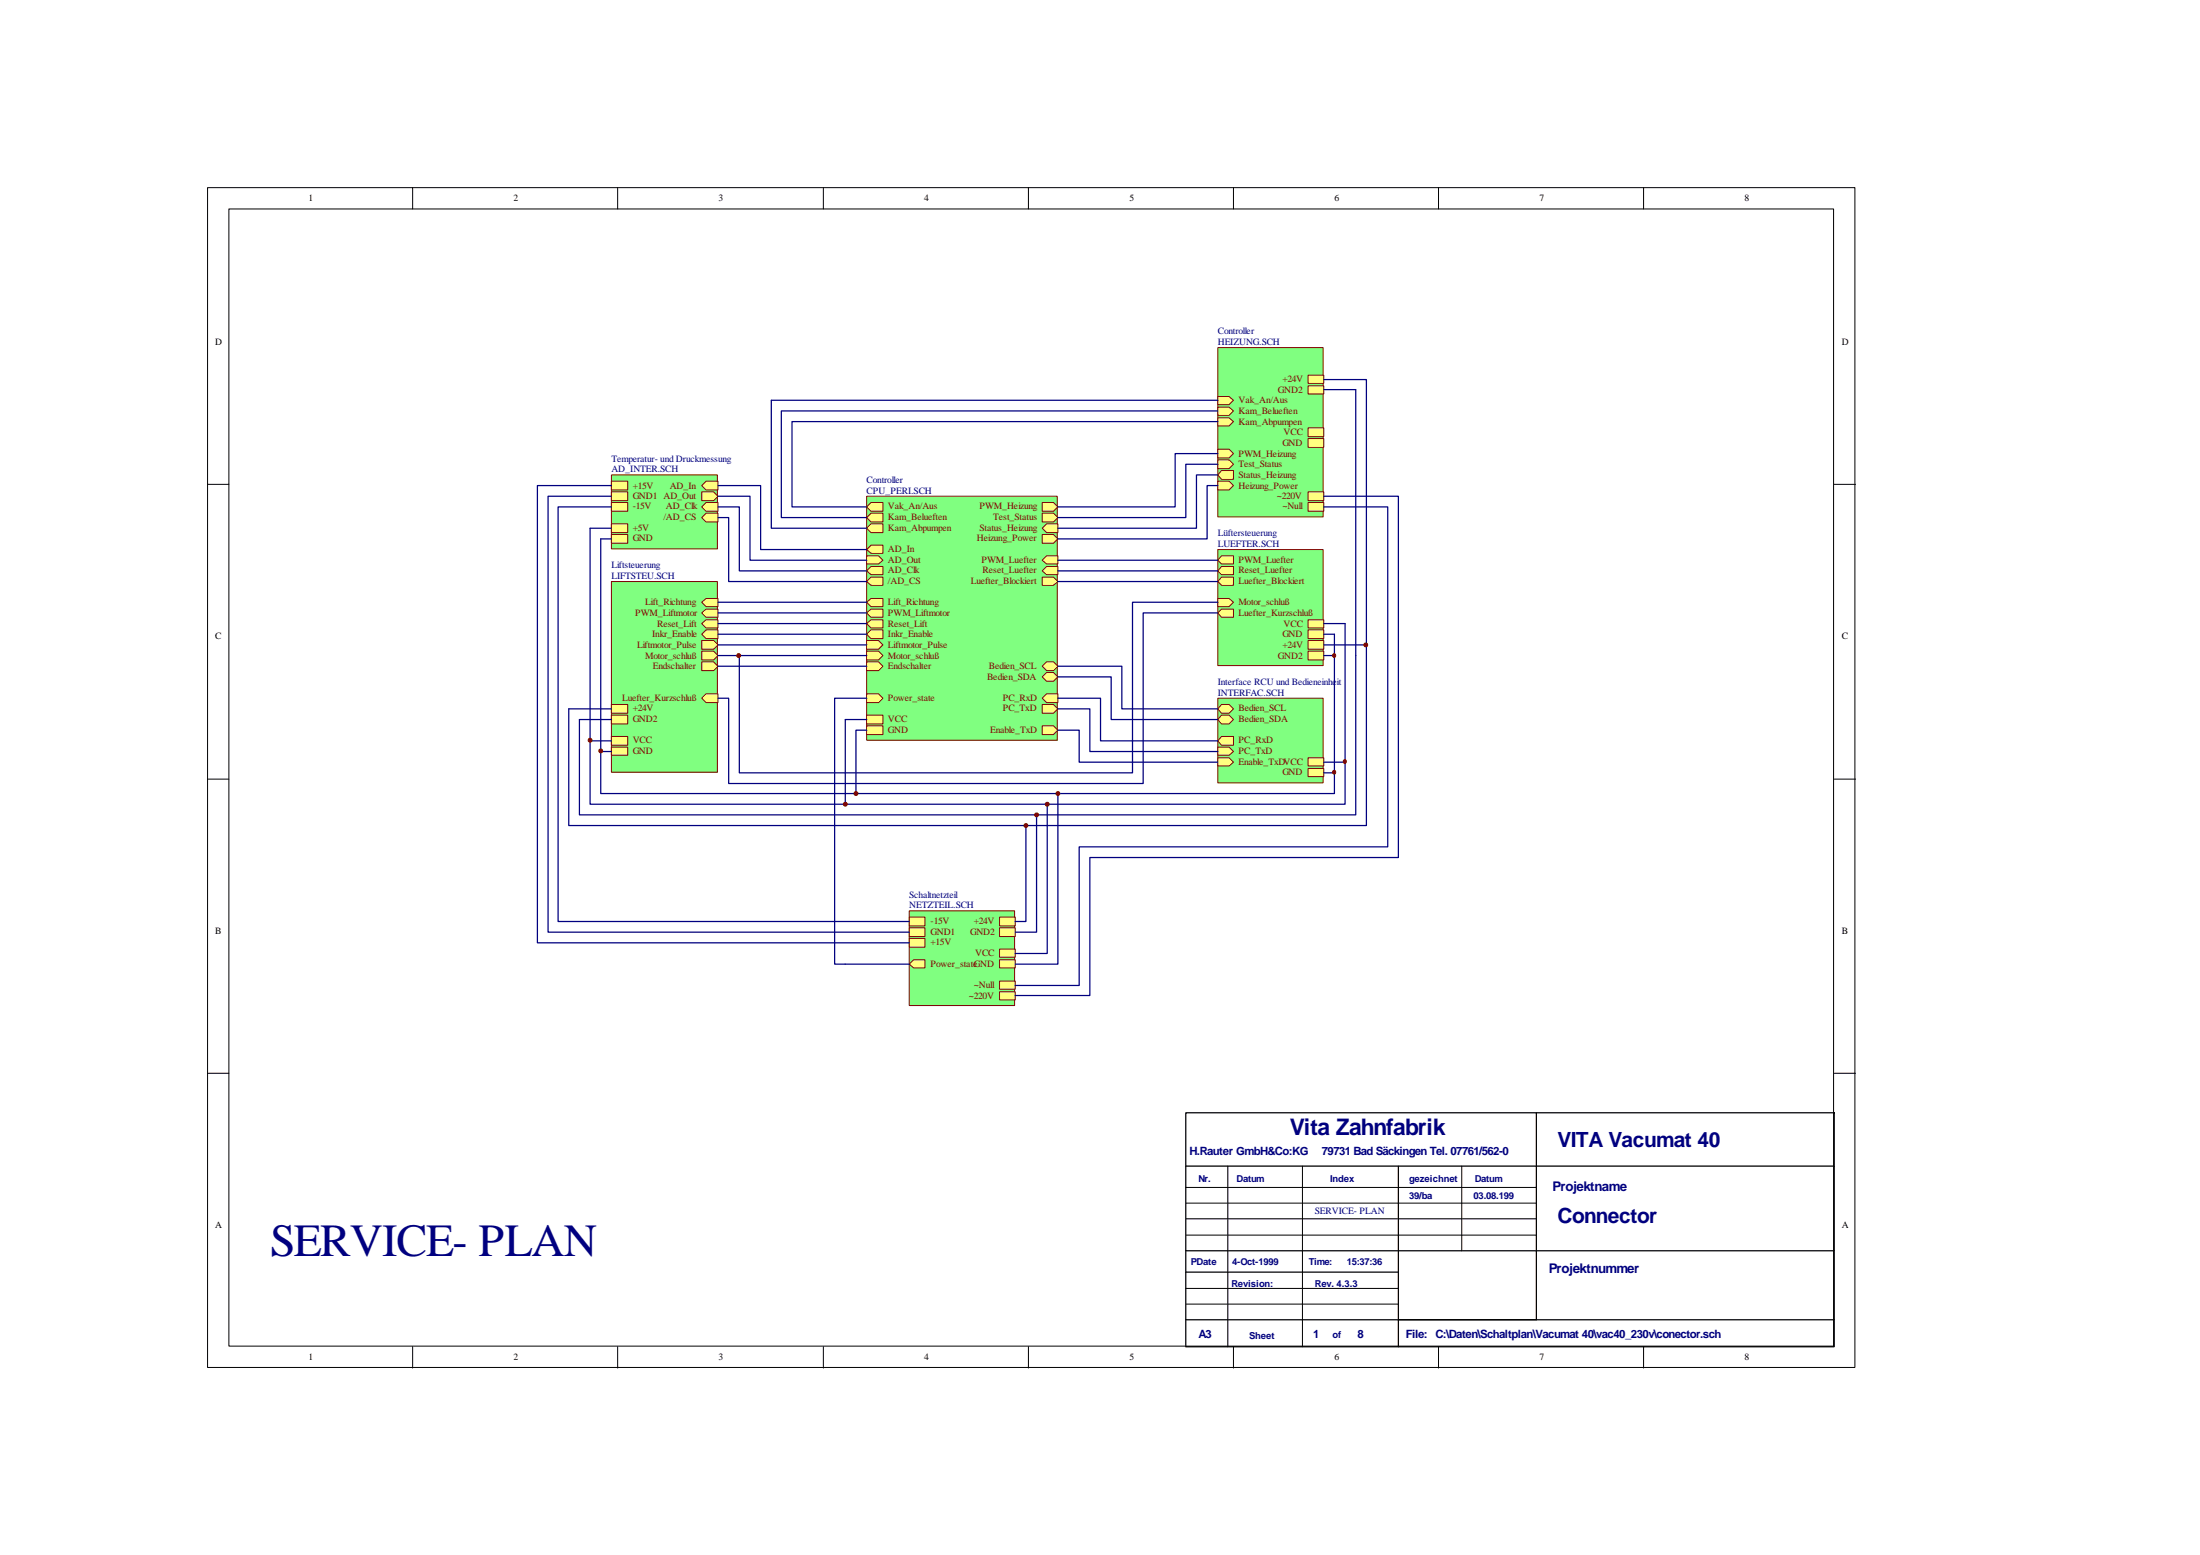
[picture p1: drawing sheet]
<svg xmlns="http://www.w3.org/2000/svg" width="297mm" height="210mm" viewBox="0 0 297 210" stroke-linecap="round" stroke-linejoin="round" font-family="sans-serif">
<g fill="none" stroke="#000" stroke-width=".14">
<path d="M28 25.3h222.4v159.3h-222.4zM30.9 28.2h216.7v153.5h-216.7zM55.7 25.3v2.9M83.4 25.3v2.9M111.2 25.3v2.9M138.9 25.3v2.9M166.5 25.3v2.9M194.2 25.3v2.9M221.9 25.3v2.9M28 65.4h2.9M247.6 65.4h2.9M28 105.2h2.9"/>
<path d="M247.6 105.2h2.9M28 144.9h2.9M165.8 157.4v24.4M175.9 157.4v24.4M197.4 157.4v11.4M247.6 144.9h2.9M160.1 176h28.7M160.1 173.9h28.7M160.1 166.7h47.3M160.1 164.5h47.3M160.1 162.4h47.3M160.1 160.3h47.3"/>
<path d="M55.7 181.8v2.9M83.4 181.8v2.9M111.2 181.8v2.9M138.9 181.8v2.9M166.5 181.8v2.9M194.2 181.8v2.9M221.9 181.8v2.9"/>
</g>
<path d="M160.1 150.2h87.5v31.6h-87.5zM160.1 157.4h87.5M188.8 157.4v24.4M207.4 150.2v28M160.1 178.2h87.5M160.1 171.7h28.7M160.1 168.8h87.5" fill="none" stroke="#000" stroke-width=".17"/>
<path d="M82.6 78.6h14.3v25.6h-14.3z" fill="#80ff80"/>
<path d="M82.5 78.5h14.4v25.7h-14.4z" fill="none" stroke="#800000" stroke-width=".14"/>
<g fill="#ffff80" stroke="#800000" stroke-width=".14">
<path d="M94.7 81.3l.6-.5h1.6v1.1h-1.6z" fill-rule="evenodd"/>
<path d="M94.7 82.7l.6-.5h1.6v1.1h-1.6z" fill-rule="evenodd"/>
<path d="M94.7 87.9h1.7l.5 .6-.5 .6h-1.7z" fill-rule="evenodd"/>
<path d="M94.7 86.5h1.7l.5 .6-.5 .5h-1.7z" fill-rule="evenodd"/>
<path d="M82.5 99.4h2.3v1.2h-2.3z" fill-rule="evenodd"/>
<path d="M82.5 100.9h2.3v1.1h-2.3z" fill-rule="evenodd"/>
<path d="M82.5 95.1h2.3v1.2h-2.3z" fill-rule="evenodd"/>
<path d="M82.5 96.5h2.3v1.2h-2.3z" fill-rule="evenodd"/>
<path d="M94.7 84.2l.6-.5h1.6v1.1h-1.6z" fill-rule="evenodd"/>
<path d="M94.7 85.6l.6-.6h1.6v1.2h-1.6z" fill-rule="evenodd"/>
<path d="M94.7 94.2l.6-.5h1.6v1.1h-1.6z" fill-rule="evenodd"/>
<path d="M94.7 89.3h1.7l.5 .6-.5 .6h-1.7z" fill-rule="evenodd"/>
</g>
<path d="M82.6 64.2h14.3v9.9h-14.3z" fill="#80ff80"/>
<path d="M82.5 64.1h14.4v10h-14.4z" fill="none" stroke="#800000" stroke-width=".14"/>
<g fill="#ffff80" stroke="#800000" stroke-width=".14">
<path d="M94.7 65.5l.6-.5h1.6v1.1h-1.6z" fill-rule="evenodd"/>
<path d="M94.7 66.4h1.7l.5 .6-.5 .6h-1.7z" fill-rule="evenodd"/>
<path d="M95.3 69.3h1.6v1.2h-1.6l-.6-.6z" fill-rule="evenodd"/>
<path d="M94.7 68.4l.6-.6h1.6v1.2h-1.6z" fill-rule="evenodd"/>
<path d="M82.5 65h2.3v1.1h-2.3z" fill-rule="evenodd"/>
<path d="M82.5 66.4h2.3v1.2h-2.3z" fill-rule="evenodd"/>
<path d="M82.5 67.8h2.3v1.2h-2.3z" fill-rule="evenodd"/>
<path d="M82.5 70.7h2.3v1.2h-2.3z" fill-rule="evenodd"/>
<path d="M82.5 72.2h2.3v1.1h-2.3z" fill-rule="evenodd"/>
</g>
<path d="M164.5 94.3h14.1v11.4h-14.1z" fill="#80ff80"/>
<path d="M164.4 94.2h14.2v11.5h-14.2z" fill="none" stroke="#800000" stroke-width=".14"/>
<g fill="#ffff80" stroke="#800000" stroke-width=".14">
<path d="M164.9 96.5h1l.6 .6-.6 .6h-1l-.5-.6z" fill-rule="evenodd"/>
<path d="M164.9 99.4h1.6v1.2h-1.6l-.5-.6z" fill-rule="evenodd"/>
<path d="M164.9 95.1h1l.6 .6-.6 .6h-1l-.5-.6z" fill-rule="evenodd"/>
<path d="M164.4 100.9h1.5l.6 .5-.6 .6h-1.5z" fill-rule="evenodd"/>
<path d="M176.6 102.3h2.1v1.1h-2.1z" fill-rule="evenodd"/>
<path d="M176.6 103.7h2.1v1.1h-2.1z" fill-rule="evenodd"/>
<path d="M164.4 102.3h1.5l.6 .6-.6 .5h-1.5z" fill-rule="evenodd"/>
</g>
<path d="M164.5 47h14.1v22.8h-14.1z" fill="#80ff80"/>
<path d="M164.4 46.9h14.2v22.9h-14.2z" fill="none" stroke="#800000" stroke-width=".14"/>
<g fill="#ffff80" stroke="#800000" stroke-width=".14">
<path d="M164.4 62.1h1.5l.6 .6-.6 .6h-1.5z" fill-rule="evenodd"/>
<path d="M164.9 63.5h1.6v1.2h-1.6l-.5-.6z" fill-rule="evenodd"/>
<path d="M164.4 60.6h1.5l.6 .6-.6 .6h-1.5z" fill-rule="evenodd"/>
<path d="M176.6 57.8h2.1v1.1h-2.1z" fill-rule="evenodd"/>
<path d="M176.6 59.2h2.1v1.2h-2.1z" fill-rule="evenodd"/>
<path d="M176.6 67.8h2.1v1.2h-2.1z" fill-rule="evenodd"/>
<path d="M176.6 66.4h2.1v1.2h-2.1z" fill-rule="evenodd"/>
<path d="M164.4 65h1.5l.6 .5-.6 .6h-1.5z" fill-rule="evenodd"/>
<path d="M164.4 56.4h1.5l.6 .5-.6 .6h-1.5z" fill-rule="evenodd"/>
<path d="M164.4 55h1.5l.6 .5-.6 .6h-1.5z" fill-rule="evenodd"/>
<path d="M164.4 53.5h1.5l.6 .5-.6 .6h-1.5z" fill-rule="evenodd"/>
<path d="M176.6 52.1h2.1v1.1h-2.1z" fill-rule="evenodd"/>
<path d="M176.6 50.6h2.1v1.1h-2.1z" fill-rule="evenodd"/>
</g>
<path d="M117.1 67.1h25.6v32.8h-25.6z" fill="#80ff80"/>
<path d="M117 67h25.7v32.9h-25.7z" fill="none" stroke="#800000" stroke-width=".14"/>
<g fill="#ffff80" stroke="#800000" stroke-width=".14">
<path d="M117 68.4l.6-.6h1.6v1.2h-1.6z" fill-rule="evenodd"/>
<path d="M117.6 69.3h1.6v1.2h-1.6l-.6-.6z" fill-rule="evenodd"/>
<path d="M117 71.3l.6-.6h1.6v1.2h-1.6z" fill-rule="evenodd"/>
<path d="M117 93.7h1.6l.6 .5-.6 .6h-1.6z" fill-rule="evenodd"/>
<path d="M117 74.2l.6-.6h1.6v1.1h-1.6z" fill-rule="evenodd"/>
<path d="M117 86.5h1.6l.6 .6-.6 .5h-1.6z" fill-rule="evenodd"/>
<path d="M117 81.3l.6-.5h1.6v1.1h-1.6z" fill-rule="evenodd"/>
<path d="M117 82.7l.6-.5h1.6v1.1h-1.6z" fill-rule="evenodd"/>
<path d="M117 84.2l.6-.5h1.6v1.1h-1.6z" fill-rule="evenodd"/>
<path d="M140.7 67.8h1.5l.6 .6-.6 .6h-1.5z" fill-rule="evenodd"/>
<path d="M117 85.6l.6-.6h1.6v1.2h-1.6z" fill-rule="evenodd"/>
<path d="M140.7 69.3h1.5l.6 .6-.6 .6h-1.5z" fill-rule="evenodd"/>
<path d="M140.7 75.6l.6-.6h1.5v1.1h-1.5z" fill-rule="evenodd"/>
<path d="M140.7 71.3l.6-.6h1.5v1.2h-1.5z" fill-rule="evenodd"/>
<path d="M117 87.9h1.6l.6 .6-.6 .6h-1.6z" fill-rule="evenodd"/>
<path d="M140.7 77.1l.6-.6h1.5v1.1h-1.5z" fill-rule="evenodd"/>
<path d="M140.7 77.9h1.5l.6 .6-.6 .5h-1.5z" fill-rule="evenodd"/>
<path d="M117 96.5h2.2v1.2h-2.2z" fill-rule="evenodd"/>
<path d="M117 98h2.2v1.2h-2.2z" fill-rule="evenodd"/>
<path d="M117 75h1.6l.6 .6-.6 .5h-1.6z" fill-rule="evenodd"/>
<path d="M117 77.1l.6-.6h1.6v1.1h-1.6z" fill-rule="evenodd"/>
<path d="M117 78.5l.6-.6h1.6v1.1h-1.6z" fill-rule="evenodd"/>
<path d="M141.3 89.3h.9l.6 .6-.6 .6h-.9l-.6-.6z" fill-rule="evenodd"/>
<path d="M140.7 91.4l.6-.6h.9l.6 .6-.6 .6h-.9z" fill-rule="evenodd"/>
<path d="M140.7 94.2l.6-.5h1.5v1.1h-1.5z" fill-rule="evenodd"/>
<path d="M140.7 95.1h1.5l.6 .6-.6 .6h-1.5z" fill-rule="evenodd"/>
<path d="M140.7 72.2h1.5l.6 .5-.6 .6h-1.5z" fill-rule="evenodd"/>
<path d="M117 89.3h1.6l.6 .6-.6 .6h-1.6z" fill-rule="evenodd"/>
<path d="M140.7 98h1.5l.6 .6-.6 .6h-1.5z" fill-rule="evenodd"/>
</g>
<path d="M122.9 123h14.1v12.7h-14.1z" fill="#80ff80"/>
<path d="M122.8 123h14.2v12.7h-14.2z" fill="none" stroke="#800000" stroke-width=".14"/>
<g fill="#ffff80" stroke="#800000" stroke-width=".14">
<path d="M122.8 130.1l.6-.5h1.5v1.1h-1.5z" fill-rule="evenodd"/>
<path d="M135 128.1h2.1v1.1h-2.1z" fill-rule="evenodd"/>
<path d="M135 129.6h2.1v1.1h-2.1z" fill-rule="evenodd"/>
<path d="M135 123.8h2.1v1.2h-2.1z" fill-rule="evenodd"/>
<path d="M135 125.2h2.1v1.2h-2.1z" fill-rule="evenodd"/>
<path d="M122.8 123.8h2.1v1.2h-2.1z" fill-rule="evenodd"/>
<path d="M122.8 126.7h2.1v1.2h-2.1z" fill-rule="evenodd"/>
<path d="M122.8 125.2h2.1v1.2h-2.1z" fill-rule="evenodd"/>
<path d="M135 133.9h2.1v1.1h-2.1z" fill-rule="evenodd"/>
<path d="M135 132.4h2.1v1.1h-2.1z" fill-rule="evenodd"/>
</g>
<path d="M164.5 74.3h14.1v15.5h-14.1z" fill="#80ff80"/>
<path d="M164.4 74.2h14.2v15.6h-14.2z" fill="none" stroke="#800000" stroke-width=".14"/>
<g fill="#ffff80" stroke="#800000" stroke-width=".14">
<path d="M164.9 75h1.6v1.1h-1.6l-.5-.5z" fill-rule="evenodd"/>
<path d="M164.9 76.5h1.6v1.1h-1.6l-.5-.5z" fill-rule="evenodd"/>
<path d="M164.9 77.9h1.6v1.1h-1.6l-.5-.5z" fill-rule="evenodd"/>
<path d="M164.4 80.8h1.5l.6 .5-.6 .6h-1.5z" fill-rule="evenodd"/>
<path d="M164.4 82.7l.5-.5h1.6v1.1h-1.6z" fill-rule="evenodd"/>
<path d="M176.6 83.7h2.1v1.1h-2.1z" fill-rule="evenodd"/>
<path d="M176.6 85h2.1v1.2h-2.1z" fill-rule="evenodd"/>
<path d="M176.6 86.5h2.1v1.1h-2.1z" fill-rule="evenodd"/>
<path d="M176.6 87.9h2.1v1.2h-2.1z" fill-rule="evenodd"/>
</g>
<g fill="none" stroke="#000080" stroke-width=".17">
<path d="M164.4 54h-60.3v17.3h12.9M164.4 55.5h-58.9v14.4h11.5M164.4 56.9h-57.5v11.5h10.1M178.7 51.2h5.8v35.9M178.7 52.6h4.3v57.4h-43M82.5 68.4h-7.1v56h47.4M82.5 67h-8.5v58.8h48.8M82.5 65.5h-9.9v61.8h50.2M82.5 72.7h-1.4v28.7M82.5 71.3h-2.8v28.7M96.9 69.9h1.5v8.6h18.6M96.9 68.4h2.9v8.7h17.2"/>
<path d="M96.9 67h4.4v8.6h15.7M96.9 65.5h5.8v8.7h14.3M142.8 75.6h21.6M142.8 77.1h21.6M142.8 78.5h21.6M164.4 64.1h-2.9v7.2h-18.7M164.4 62.7h-4.3v7.2h-17.3M164.4 61.2h-5.7v7.2h-15.9M164.4 65.5h-1.4v7.2h-20.2M178.7 68.4h8.7v45.9h-41.7v18.7h-8.6M178.7 67h10.1v48.8h-41.6v18.6h-10.1M82.5 97.1h-4.3v12.9h61.8"/>
<path d="M82.5 95.7h-5.7v15.7h61.7M96.9 88.5h20.1M96.9 87.1h20.1M96.9 85.6h20.1M96.9 84.2h20.1M96.9 82.7h20.1M96.9 81.3h20.1M96.9 89.9h20.1M117 98.6h-1.4v8.5M117 94.2h-4.3v35.9h10.1M117 97.1h-2.9v11.5M142.8 89.9h8.7v5.8h12.9"/>
<path d="M142.8 91.4h7.2v5.7h14.4M142.8 94.2h5.8v5.8h15.8M142.8 95.7h4.4v5.7h17.2M142.8 98.6h2.9v4.3h18.7M164.4 81.3h-11.5v23h-53.1v-15.8M164.4 82.7h-10.1v23.1h-55.9v-11.6h-1.5M178.7 88.5h1.5v18.6h-37.4M178.7 84.2h2.9v24.4h-40.2M178.7 87.1h5.8M178.7 85.6h1.5v2.9M184.5 87.1v24.3h-46M79.7 100v8.6h61.7"/>
<path d="M79.7 100h2.8M81.1 101.4v5.7h61.7M81.1 101.4h1.4M138.5 111.4v13h-1.4M140 110v15.8h-2.9M141.4 108.6v20.1h-4.3M142.8 107.1v23h-5.7M178.7 104.3h1.5M178.7 102.9h2.9"/>
</g>
<g fill="#800000" stroke="#800000" stroke-width=".14">
<path d="M179.9 104.1l.3-.1h.1v.2l-.1 .3a.25 .25 0 0 1-.3-.1 .25 .25 0 0 1 0-.3z" fill-rule="evenodd"/>
<path d="M179.9 88.3l.3-.1 .1 .1v.2l-.1 .2a.25 .25 0 0 1-.3-.1 .25 .25 0 0 1 0-.3z" fill-rule="evenodd"/>
<path d="M181.5 102.6h.2l.1 .2-.2 .3a.26 .26 0 0 1-.2-.2 .26 .26 0 0 1 .1-.3z" fill-rule="evenodd"/>
<circle cx="115.6" cy="107.1" r=".26"/>
<circle cx="99.7" cy="88.5" r=".26"/>
<circle cx="81.1" cy="101.4" r=".26"/>
<circle cx="79.7" cy="99.9" r=".26"/>
<circle cx="114.1" cy="108.6" r=".26"/>
<circle cx="142.8" cy="107.1" r=".26"/>
<circle cx="141.4" cy="108.6" r=".26"/>
<circle cx="184.4" cy="87.1" r=".26"/>
<circle cx="138.5" cy="111.4" r=".26"/>
<circle cx="139.9" cy="110" r=".26"/>
</g>
<text font-size="6.2" fill="#000080" x="36.5" y="169.5">SERVICE- PLAN</text>
<text font-size="3.1" fill="#000080" x="174.2" y="153.2">Vita Zahnfabrik</text>
<g font-size="2.8" fill="#000080">
<text x="210.3" y="154.8">VITA Vacumat 40</text>
<text x="210.3" y="165.1">Connector</text>
</g>
<g font-size="1.8" fill="#000080">
<text x="209.6" y="160.7">Projektname</text>
<text x="209.1" y="171.9">Projektnummer</text>
</g>
<g font-size="1.5" fill="#000080">
<text x="160.6" y="155.9">H.Rauter GmbH&amp;Co:KG</text>
<text x="178.5" y="155.9">79731 Bad Säckingen Tel. 07761/562-0</text>
<text x="161.8" y="180.6">A3</text>
<text x="177.3" y="180.6">1</text>
<text x="183.3" y="180.6">8</text>
<text x="189.8" y="180.6">File:</text>
<text x="193.8" y="180.6">C:\Daten\Schaltplan\Vacumat 40\vac40_230v\conector.sch</text>
</g>
<g font-size="1.3">
<text x="41.7" y="27.2">1</text>
<text x="69.3" y="27.2">2</text>
<text x="97" y="27.2">3</text>
<text x="124.8" y="27.2">4</text>
<text x="152.5" y="27.2">5</text>
<text x="180.2" y="27.2">6</text>
<text x="207.9" y="27.2">7</text>
<text x="235.5" y="27.2">8</text>
<text x="29" y="46.6">D</text>
<text x="248.7" y="46.6">D</text>
<text x="29" y="86.3">C</text>
<text x="248.7" y="86.3">C</text>
<text x="29" y="126.1">B</text>
<text x="248.7" y="126.1">B</text>
<text x="29" y="165.8">A</text>
<text x="248.7" y="165.8">A</text>
<text x="41.7" y="183.6">1</text>
<text x="69.3" y="183.6">2</text>
<text x="97" y="183.6">3</text>
<text x="124.8" y="183.6">4</text>
<text x="152.5" y="183.6">5</text>
<text x="180.2" y="183.6">6</text>
<text x="207.9" y="183.6">7</text>
<text x="235.5" y="183.6">8</text>
</g>
<g font-size="1.3" fill="#000080">
<text x="164.4" y="45.1">Controller</text>
<text x="164.4" y="46.6">HEIZUNG.SCH</text>
<text x="82.5" y="62.3">Temperatur- und Druckmessung</text>
<text x="82.5" y="63.8">AD_INTER.SCH</text>
<text x="117" y="65.2">Controller</text>
<text x="117" y="66.6">CPU_PERI.SCH</text>
<text x="82.5" y="76.7">Liftsteuerung</text>
<text x="164.4" y="72.4">Lüftersteuerung</text>
<text x="164.4" y="73.8">LUEFTER.SCH</text>
<text x="82.5" y="78.2">LIFTSTEU.SCH</text>
<text x="164.4" y="92.5">Interface RCU und Bedieneinheit</text>
<text x="164.4" y="93.9">INTERFAC.SCH</text>
<text x="122.8" y="121.2">Schaltnetzteil</text>
<text x="122.8" y="122.6">NETZTEIL.SCH</text>
<text x="161.8" y="159.5">Nr.</text>
<text x="167" y="159.5">Datum</text>
<text x="179.6" y="159.5">Index</text>
<text x="190.2" y="159.5">gezeichnet</text>
<text x="190.2" y="161.8">39/ba</text>
<text x="199" y="161.8">03.08.199</text>
<text x="199.1" y="159.5">Datum</text>
<text x="177.5" y="163.9">SERVICE- PLAN</text>
<text x="160.8" y="170.8">PDate</text>
<text x="166.3" y="173.7">Revision:</text>
<text x="166.4" y="170.8">4-Oct-1999</text>
<text x="176.7" y="170.8">Time:</text>
<text x="177.5" y="173.7">Rev. 4.3.3</text>
<text x="181.9" y="170.8">15:37:36</text>
<text x="168.7" y="180.7">Sheet</text>
<text x="179.9" y="180.6">of</text>
</g>
<g font-size="1.3" fill="#800000">
<text x="172.6" y="53">GND2</text>
<text x="173.1" y="51.6">+24V</text>
<text x="167.2" y="57.3">Kam_Abpumpen</text>
<text x="167.2" y="55.9">Kam_Belueften</text>
<text x="167.2" y="54.5">Vak_An/Aus</text>
<text x="173.3" y="58.8">VCC</text>
<text x="85.4" y="66">+15V</text>
<text x="90.4" y="66">AD_In</text>
<text x="167.2" y="63.1">Test_Status</text>
<text x="167.2" y="64.5">Status_Heizung</text>
<text x="167.2" y="61.7">PWM_Heizung</text>
<text x="167.2" y="66">Heizung_Power</text>
<text x="173.1" y="60.2">GND</text>
<text x="85.4" y="67.3">GND1 AD_Out</text>
<text x="85.4" y="68.8">-15V</text>
<text x="85.4" y="71.6">+5V</text>
<text x="89.6" y="70.2">/AD_CS</text>
<text x="89.9" y="68.8">AD_Clk</text>
<text x="119.9" y="68.8">Vak_An/Aus</text>
<text x="119.9" y="70.2">Kam_Belueften</text>
<text x="119.9" y="71.6">Kam_Abpumpen</text>
<text x="132.2" y="68.8">PWM_Heizung</text>
<text x="132.2" y="71.6">Status_Heizung</text>
<text x="134.1" y="70.2">Test_Status</text>
<text x="172.4" y="67.3">~220V</text>
<text x="173.1" y="68.8">~Null</text>
<text x="85.4" y="73.1">GND</text>
<text x="119.9" y="74.5">AD_In</text>
<text x="119.9" y="76">AD_Out</text>
<text x="119.9" y="77.4">AD_Clk</text>
<text x="131.9" y="73.1">Heizung_Power</text>
<text x="132.5" y="76">PWM_Luefter</text>
<text x="132.7" y="77.4">Reset_Luefter</text>
<text x="167.2" y="76">PWM_Luefter</text>
<text x="167.2" y="77.4">Reset_Luefter</text>
<text x="85.8" y="83.2">PWM_Liftmotor</text>
<text x="87.1" y="81.7">Lift_Richtung</text>
<text x="119.9" y="81.7">Lift_Richtung</text>
<text x="119.9" y="83.2">PWM_Liftmotor</text>
<text x="119.9" y="78.8">/AD_CS</text>
<text x="131.1" y="78.8">Luefter_Blockiert</text>
<text x="167.2" y="78.8">Luefter_Blockiert</text>
<text x="167.2" y="81.7">Motor_schluß</text>
<text x="167.2" y="83.2">Luefter_Kurzschluß</text>
<text x="86" y="87.5">Liftmotor_Pulse</text>
<text x="87.1" y="88.9">Motor_schluß</text>
<text x="88.1" y="86">Inkr_Enable</text>
<text x="88.7" y="84.6">Reset_Lift</text>
<text x="119.9" y="87.5">Liftmotor_Pulse</text>
<text x="119.9" y="84.6">Reset_Lift</text>
<text x="119.9" y="86">Inkr_Enable</text>
<text x="119.9" y="88.9">Motor_schluß</text>
<text x="172.6" y="88.9">GND2</text>
<text x="173.1" y="86">GND</text>
<text x="173.1" y="87.5">+24V</text>
<text x="173.3" y="84.6">VCC</text>
<text x="84" y="94.6">Luefter_Kurzschluß</text>
<text x="88.1" y="90.4">Endschalter</text>
<text x="119.9" y="94.6">Power_state</text>
<text x="119.9" y="90.4">Endschalter</text>
<text x="133.3" y="91.8">Bedien_SDA</text>
<text x="133.5" y="90.4">Bedien_SCL</text>
<text x="135.4" y="94.6">PC_RxD</text>
<text x="85.4" y="100.3">VCC</text>
<text x="85.4" y="101.8">GND</text>
<text x="85.4" y="96">+24V</text>
<text x="85.4" y="97.5">GND2</text>
<text x="119.9" y="97.5">VCC</text>
<text x="119.9" y="98.9">GND</text>
<text x="133.7" y="98.9">Enable_TxD</text>
<text x="135.4" y="96">PC_TxD</text>
<text x="167.2" y="97.5">Bedien_SDA</text>
<text x="167.2" y="100.3">PC_RxD</text>
<text x="167.2" y="96">Bedien_SCL</text>
<text x="167.2" y="101.8">PC_TxD</text>
<text x="167.2" y="103.2">Enable_TxDVCC</text>
<text x="173.1" y="104.7">GND</text>
<text x="125.6" y="124.7">-15V</text>
<text x="131.5" y="124.7">+24V</text>
<text x="125.6" y="130.5">Power_stateGND</text>
<text x="125.6" y="127.6">+15V</text>
<text x="125.6" y="126.2">GND1</text>
<text x="131" y="126.2">GND2</text>
<text x="131.7" y="129">VCC</text>
<text x="130.8" y="134.8">~220V</text>
<text x="131.5" y="133.4">~Null</text>
</g>
</svg>
